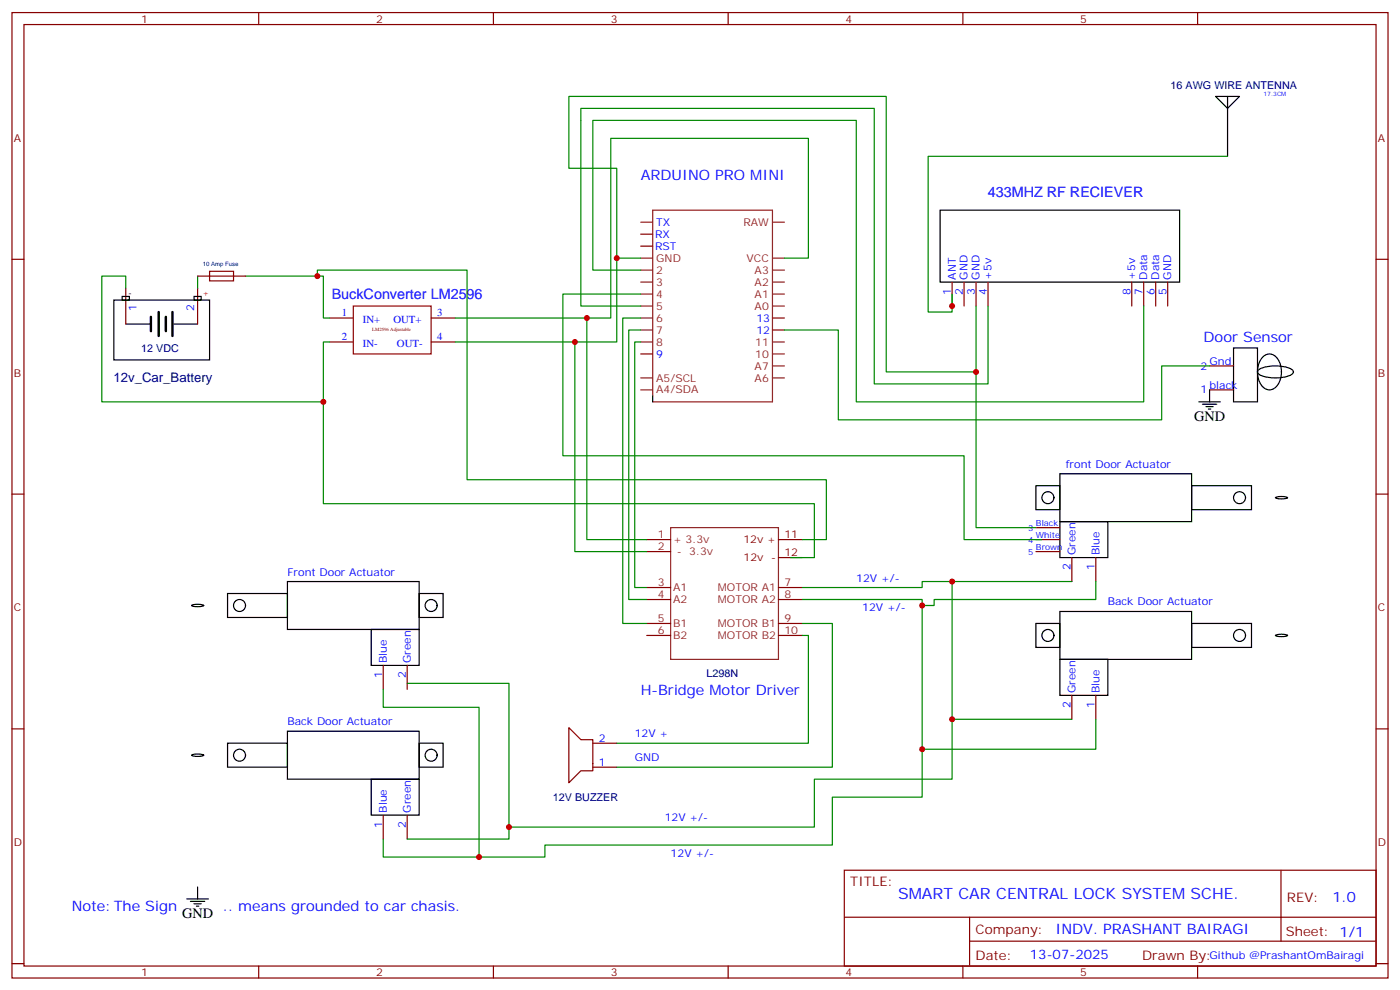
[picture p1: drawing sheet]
<svg xmlns="http://www.w3.org/2000/svg" width="412mm" height="292mm" viewBox="0 0 412 292" stroke-linecap="round" stroke-linejoin="round" font-family="sans-serif">
<g fill="none" stroke="#870000" stroke-width=".35">
<path d="M3.5 3.7h405.4v284.3h-405.4zM7.1 7.2h398.2v277.3h-398.2zM76.2 3.7v3.5M145.3 3.7v3.5M214.5 3.7v3.5M283.6 3.7v3.5M352.8 3.7v3.5M3.5 76.4h3.6M188.7 69h3.6M188.7 72.5h3.6M405.3 76.4h3.6M37 84.8v10.6"/>
<path d="M58.2 84.8v10.6M58.2 81.3h14.1M97 93.7h7.1M127 93.7h7.1M227.5 97.2h3.6M227.5 93.7h3.6M280.5 83.1v7M284 83.1v7M287.5 83.1v7M291 83.1v7M333.4 83.1v7M336.9 83.1v7"/>
<path d="M340.4 83.1v7M344 83.1v7M97 100.7h7.1M127 100.7h7.1M188.7 104.2h3.6M356.3 107.8h7.1M356.3 114.8h7.1M3.5 145.5h3.6M190.5 158.9h7.1M229.3 158.9h7.1M305.2 158.9h7M305.2 155.4h7"/>
<path d="M405.3 145.5h3.6M190.5 162.5h7.1M190.5 173h7.1M190.5 176.6h7.1M229.3 173h7.1M229.3 176.6h7.1M229.3 164.2h7.1M305.2 162.5h7M315.7 164.2v7.1M322.8 164.2v7.1M112.9 196v7M119.9 196v7"/>
<path d="M190.5 183.6h7.1M190.5 187.1h7.1M229.3 183.6h7.1M229.3 187.1h7.1M3.5 214.7h3.6M167.6 214.3l3.5 3.5h3.5v9.2h-3.5l-3.5 3.5zM174.6 218.9h7.1M315.7 204.8v7M322.8 204.8v7M405.3 214.7h3.6M174.6 226h7.1M112.9 240.1v7"/>
<path d="M119.9 240.1v7M248.7 256.3h156.6v28.2h-156.6zM377.3 256.3v20.9M248.7 270.1h156.5M285.6 277.2h119.6M285.6 270.1v14.2M3.5 283.8h3.6M76.2 284.5v3.5M145.3 284.5v3.5M214.5 284.5v3.5M283.6 284.5v3.5M352.8 284.5v3.5"/>
<path d="M405.3 283.8h3.6"/>
</g>
<g fill="none" stroke="#8c2424" stroke-width=".35">
<path d="M188.7 79.6h3.6M188.7 76h3.6M188.7 65.4h3.6M227.5 79.6h3.6M227.5 76h3.6M227.5 65.4h3.6M188.7 83.1h3.6M188.7 86.6h3.6M188.7 90.1h3.6M188.7 93.7h3.6M188.7 97.2h3.6M227.5 83.1h3.6"/>
<path d="M227.5 86.6h3.6M227.5 90.1h3.6M188.7 100.7h3.6M188.7 114.8h3.6M188.7 111.3h3.6M192.3 116.6v-54.7h35.2v56.5h-35.2M227.5 100.7h3.6M227.5 104.2h3.6M227.5 111.3h3.6M227.5 107.8h3.6M197.6 155.4h31.7v38.8h-31.7z"/>
</g>
<g fill="none" stroke="#000" stroke-width=".35">
<path d="M358.1 28.4h7l-3.5 3.5zM361.6 28.4v17.6M276.9 61.9h70.6v21.2h-70.6zM33.5 88.4h28.2v17.6h-28.2zM36 87.3h2.1v1.1h-2.1zM37 95.4h7.1M51.2 95.4h7M57.1 87.3h2.2v1.1h-2.2zM192.3 116.6v1.8M353.1 118.4h6.4M354.2 119.1h4.2M355.2 119.8h2.2"/>
<path d="M356.3 114.8v3.6M363.4 102.5h7v15.9h-7zM370.8 108.9a11.6 11.6 0 0 1 9.8 0l.4 .6a3.4 3.4 0 0 1-3.2 1.7 11.1 11.1 0 0 1-7-1l-.4-.7zM372.2 105a2.79 2.79 0 0 1 4.4 1.1 6.7 6.7 0 0 1-1.4 8.4 3.1 3.1 0 0 1-4.3-2.3 7 7 0 0 1 1.3-7.2zM312.2 139.5h38.8v14.1h-38.8zM356 120.5h.7M305.2 143.1h7v7h-7zM312.2 153.6h14.1v10.6h-14.1zM351 143.1h17.7v7h-17.7zM375.8 146.5a5.1 5.1 0 0 1 3.4 .1 4.6 4.6 0 0 1-3.5 0zM56.5 178.2a5.1 5.1 0 0 1 3.5 .1 4.6 4.6 0 0 1-3.6 0zM67 174.8h17.7v7.1h-17.7z"/>
<path d="M84.7 171.3h38.8v14.1h-38.8zM123.5 174.8h7v7.1h-7zM109.4 185.4h14.1v10.6h-14.1zM305.2 183.6h7v7.1h-7zM312.2 180.1h38.8v14.1h-38.8zM312.2 194.2h14.1v10.6h-14.1zM351 183.6h17.7v7.1h-17.7zM375.8 187a5.1 5.1 0 0 1 3.4 .1 4.6 4.6 0 0 1-3.5 0zM67 218.9h17.7v7.1h-17.7zM84.7 215.4h38.8v14.1h-38.8zM123.5 218.9h7v7.1h-7zM56.5 222.3a5.1 5.1 0 0 1 3.5 .1 4.6 4.6 0 0 1-3.6 0z"/>
<path d="M109.4 229.5h14.1v10.6h-14.1zM55 264.8h6.4M56.1 265.5h4.2M57.1 266.2h2.2M57.9 266.9h.7M58.2 261.2v3.6"/>
<circle cx="308.7" cy="146.6" r="1.76"/>
<circle cx="365.1" cy="146.6" r="1.76"/>
<circle cx="70.6" cy="178.3" r="1.76"/>
<circle cx="127" cy="178.3" r="1.76"/>
<circle cx="308.7" cy="187.1" r="1.76"/>
<circle cx="365.1" cy="187.1" r="1.76"/>
<circle cx="70.6" cy="222.4" r="1.76"/>
<circle cx="127" cy="222.4" r="1.76"/>
</g>
<path d="M44.4 93.3v4.2M46.7 91.9v7.1M48.9 93.3v4.2M50.8 91.9v7.1" fill="none" stroke="#000" stroke-width=".71"/>
<path d="M61.7 79.9h7.1v2.8h-7.1zM104.1 90.1h22.9v14.1h-22.9z" fill="none" stroke="#a10000" stroke-width=".35"/>
<g fill="none" stroke="#008700" stroke-width=".35">
<path d="M361.6 46h-88.2v45.9h7.1v-5.3M181.7 76v-26.4h-14.1v-21.2h93.5v81.1h26.4v-19.4M188.7 76h-7v24.7h-47.6M188.7 79.6h-14.1v-44.1h77.6v82.9h84.7v-28.3M231.1 76h7v-35.3h-58.2v53h-45.8M37 84.8v-3.5h-7v37.1h65.2v-17.7h1.8M58.2 81.3v3.5M72.3 81.3h22.9v12.4h1.8M93.5 81.3v-1.7h44.1v61.7h105.8v17.6h-7M172.9 93.7v65.2h17.6M188.7 93.7h-5.3v89.9h7.1M188.7 97.2h-3.5v79.4h5.3"/>
<path d="M188.7 90.1h-17.6v-58.2h86.4v81.2h33.5v-23M188.7 86.6h-22.9v47.6h118.2v24.7h22.9M231.1 97.2h15.8v26.4h95.3v-15.8h14.1M95.2 118.4v29.9h144.7v15.9h-7.1M169.3 100.7v61.8h21.2M188.7 100.7h-1.7v72.3h3.5M287.5 109.5v45.9h17.7M236.4 176.6h35.2v58.2h-26.4v14.1h-84.7v3.5h-19.4v-44.1h-28.2v-5.3M280.5 171.3v58.2h-40.6v14.1h-90v3.5h-30M315.7 171.3h-44.1v1.7h-35.2M322.8 171.3v5.3h-47.6v1.7h-3.6M236.4 183.6h8.8v42.4h-63.5"/>
<path d="M236.4 187.1h1.7v31.8h-56.4M119.9 201.3h30v42.3M280.5 211.8h35.2M322.8 211.8v8.9h-51.2M112.9 247.1v5.3h28.2"/>
</g>
<g fill="#c00">
<circle cx="93.5" cy="81.3" r=".88"/>
<circle cx="95.3" cy="118.4" r=".88"/>
<circle cx="172.9" cy="93.7" r=".88"/>
<circle cx="169.3" cy="100.7" r=".88"/>
<circle cx="181.7" cy="76" r=".88"/>
<circle cx="271.6" cy="220.7" r=".88"/>
<circle cx="271.6" cy="178.3" r=".88"/>
<circle cx="141.1" cy="252.4" r=".88"/>
<circle cx="287.5" cy="109.5" r=".88"/>
<circle cx="280.5" cy="171.3" r=".88"/>
<circle cx="149.9" cy="243.6" r=".88"/>
<circle cx="280.5" cy="211.8" r=".88"/>
<circle cx="280.5" cy="90.1" r=".88"/>
</g>
<text font-size="4.6" fill="#00f" x="264.6" y="264.8">SMART CAR CENTRAL LOCK SYSTEM SCHE.</text>
<g font-size="4.2" fill="#00f">
<text x="188.7" y="53.1">ARDUINO PRO MINI</text>
<text x="291" y="58.1">433MHZ RF RECIEVER</text>
<text x="97.7" y="88.1">BuckConverter LM2596</text>
<text x="354.5" y="100.7">Door Sensor</text>
<text x="188.7" y="204.8">H-Bridge Motor Driver</text>
<text x="21.2" y="268.3">Note:The Sign .</text>
<text x="59.6" y="268.3">.</text>
<text x="65.6" y="268.3">.. means grounded to car chasis.</text>
<text x="392.5" y="265.6">1.0</text>
<text x="310.9" y="275.1">INDV. PRASHANT BAIRAGI</text>
</g>
<g font-size="4.2">
<text x="351.7" y="124">GND</text>
<text x="53.6" y="270.4">GND</text>
</g>
<text font-size="3.9" fill="#000080" x="33.4" y="112.6">12v_Car_Battery</text>
<g font-size="3.9" fill="#800">
<text x="250.5" y="260.9">TITLE:</text>
<text x="379.1" y="265.6">REV:</text>
<text x="287.4" y="275.1">Company:</text>
<text x="378.7" y="275.7">Sheet: 1/1</text>
<text x="287.4" y="282.8">Date:</text>
<text x="336.4" y="282.8">Drawn By:</text>
</g>
<text font-size="3.9" fill="#00f" x="303.4" y="282.4">13-07-2025</text>
<g font-size="3.2" fill="#800">
<text x="41.6" y="6.7">1</text>
<text x="110.8" y="6.7">2</text>
<text x="179.9" y="6.7">3</text>
<text x="249.1" y="6.7">4</text>
<text x="318.2" y="6.7">5</text>
<text x="4.1" y="41.8">A</text>
<text x="405.9" y="41.8">A</text>
<text x="4.1" y="110.9">B</text>
<text x="405.9" y="110.9">B</text>
<text x="219" y="160">12v +</text>
<text x="231.1" y="158.6">11</text>
<text x="219" y="165.3">12v</text>
<text x="227.2" y="165.3">-</text>
<text x="231.1" y="163.9">12</text>
<text x="4.1" y="180.1">C</text>
<text x="405.9" y="180.1">C</text>
<text x="4.1" y="249.2">D</text>
<text x="405.9" y="249.2">D</text>
<text x="41.6" y="287.5">1</text>
<text x="110.8" y="287.5">2</text>
<text x="179.9" y="287.5">3</text>
<text x="249.1" y="287.5">4</text>
<text x="318.2" y="287.5">5</text>
</g>
<g font-size="3.2" fill="#000080">
<text x="344.8" y="26.1">16 AWG WIRE ANTENNA</text>
<text x="41.6" y="103.5">12 VDC</text>
<text x="208.1" y="199.5">L298N</text>
<text x="162.9" y="235.9">12V BUZZER</text>
</g>
<g font-size="3.2" fill="#00f">
<text x="193" y="70">RX</text>
<text x="193.3" y="66.5">TX</text>
<text x="193" y="73.6">RST</text>
<text x="281.5" y="82.4" transform="rotate(-90 281.5 82.4)">ANT</text>
<text x="285" y="82.4" transform="rotate(-90 285 82.4)">GND</text>
<text x="288.6" y="82.4" transform="rotate(-90 288.6 82.4)">GND</text>
<text x="292.1" y="82.4" transform="rotate(-90 292.1 82.4)">+5v</text>
<text x="334.4" y="82.4" transform="rotate(-90 334.4 82.4)">+5v</text>
<text x="338" y="82.4" transform="rotate(-90 338 82.4)">Data</text>
<text x="341.5" y="82.4" transform="rotate(-90 341.5 82.4)">Data</text>
<text x="345" y="82.4" transform="rotate(-90 345 82.4)">GND</text>
<text x="280.1" y="86.9" transform="rotate(-90 280.1 86.9)">1</text>
<text x="283.6" y="86.9" transform="rotate(-90 283.6 86.9)">2</text>
<text x="287.2" y="86.9" transform="rotate(-90 287.2 86.9)">3</text>
<text x="290.7" y="86.9" transform="rotate(-90 290.7 86.9)">4</text>
<text x="333" y="86.9" transform="rotate(-90 333 86.9)">8</text>
<text x="336.5" y="86.9" transform="rotate(-90 336.5 86.9)">7</text>
<text x="340.1" y="86.9" transform="rotate(-90 340.1 86.9)">6</text>
<text x="343.6" y="86.9" transform="rotate(-90 343.6 86.9)">5</text>
<text x="40.2" y="91.5" transform="rotate(-90 40.2 91.5)">1</text>
<text x="57.1" y="91.5" transform="rotate(-90 57.1 91.5)">2</text>
<text x="100.7" y="93">1</text>
<text x="106.9" y="95.2">IN+</text>
<text x="115.9" y="95.2">OUT+</text>
<text x="128.8" y="93">3</text>
<text x="222.8" y="94.7">13</text>
<text x="100.7" y="100">2</text>
<text x="128.8" y="100">4</text>
<text x="222.8" y="98.2">12</text>
<text x="106.9" y="102.3">IN-</text>
<text x="116.9" y="102.3">OUT-</text>
<text x="193.3" y="105.3">9</text>
<text x="356.3" y="107.4">Gnd</text>
<text x="353.6" y="108.8">2</text>
<text x="353.6" y="115.9">1</text>
<text x="356.3" y="114.5">black</text>
<text x="314" y="137.8">front Door Actuator</text>
<text x="315.4" y="168" transform="rotate(-90 315.4 168)">2</text>
<text x="316.8" y="163.5" transform="rotate(-90 316.8 163.5)">Green</text>
<text x="322.4" y="168" transform="rotate(-90 322.4 168)">1</text>
<text x="323.8" y="163.5" transform="rotate(-90 323.8 163.5)">Blue</text>
<text x="84.7" y="169.5">Front Door Actuator</text>
<text x="252.2" y="171.3">12V +/-</text>
<text x="326.3" y="178.3">Back Door Actuator</text>
<text x="254" y="180.1">12V +/-</text>
<text x="113.9" y="195.3" transform="rotate(-90 113.9 195.3)">Blue</text>
<text x="121" y="195.3" transform="rotate(-90 121 195.3)">Green</text>
<text x="112.5" y="199.7" transform="rotate(-90 112.5 199.7)">1</text>
<text x="119.6" y="199.7" transform="rotate(-90 119.6 199.7)">2</text>
<text x="315.4" y="208.6" transform="rotate(-90 315.4 208.6)">2</text>
<text x="316.8" y="204.1" transform="rotate(-90 316.8 204.1)">Green</text>
<text x="322.4" y="208.6" transform="rotate(-90 322.4 208.6)">1</text>
<text x="323.8" y="204.1" transform="rotate(-90 323.8 204.1)">Blue</text>
<text x="84.7" y="213.6">Back Door Actuator</text>
<text x="176.4" y="218.5">2</text>
<text x="187" y="217.1">12V +</text>
<text x="176.4" y="225.6">1</text>
<text x="187" y="224.2">GND</text>
<text x="113.9" y="239.4" transform="rotate(-90 113.9 239.4)">Blue</text>
<text x="121" y="239.4" transform="rotate(-90 121 239.4)">Green</text>
<text x="112.5" y="243.8" transform="rotate(-90 112.5 243.8)">1</text>
<text x="119.6" y="243.8" transform="rotate(-90 119.6 243.8)">2</text>
<text x="195.8" y="241.8">12V +/-</text>
<text x="197.6" y="252.4">12V +/-</text>
<text x="356.3" y="282.4">Github @PrashantOmBairagi</text>
</g>
<g font-size="3.2" fill="#8d2323">
<text x="219" y="66.5">RAW</text>
<text x="193.3" y="77.1">GND</text>
<text x="219.9" y="77.1">VCC</text>
<text x="193.3" y="80.6">2</text>
<text x="222.3" y="80.6">A3</text>
<text x="193.3" y="84.1">3</text>
<text x="193.3" y="87.7">4</text>
<text x="222.3" y="87.7">A1</text>
<text x="222.3" y="84.1">A2</text>
<text x="193.3" y="91.2">5</text>
<text x="193.3" y="94.7">6</text>
<text x="222.3" y="91.2">A0</text>
<text x="193.3" y="98.2">7</text>
<text x="193.3" y="101.8">8</text>
<text x="222.5" y="101.8">11</text>
<text x="222.5" y="105.3">10</text>
<text x="193.3" y="112.4">A5/SCL</text>
<text x="222.3" y="112.4">A6</text>
<text x="222.3" y="108.8">A7</text>
<text x="193.3" y="115.9">A4/SDA</text>
<text x="193.8" y="158.6">1</text>
<text x="198.3" y="160">+ 3.3v</text>
<text x="193.8" y="162.1">2</text>
<text x="199.4" y="163.5">-</text>
<text x="203" y="163.5">3.3v</text>
<text x="193.8" y="172.7">3</text>
<text x="231.1" y="172.7">7</text>
<text x="193.8" y="176.2">4</text>
<text x="198.3" y="174.1">A1</text>
<text x="198.3" y="177.6">A2</text>
<text x="211.5" y="174.1">MOTOR A1</text>
<text x="211.5" y="177.6">MOTOR A2</text>
<text x="231.1" y="176.2">8</text>
<text x="193.8" y="183.3">5</text>
<text x="198.3" y="184.7">B1</text>
<text x="211.5" y="184.7">MOTOR B1</text>
<text x="231.1" y="183.3">9</text>
<text x="193.8" y="186.8">6</text>
<text x="198.3" y="188.2">B2</text>
<text x="211.5" y="188.2">MOTOR B2</text>
<text x="231.1" y="186.8">10</text>
</g>
<text font-size="2.5" x="37.7" y="87.3">-</text>
<text font-size="2.5" fill="#f00" x="59.6" y="87.3">+</text>
<g font-size="2.5" fill="#00f">
<text x="305.2" y="155">Black</text>
<text x="302.9" y="156.5">3</text>
<text x="302.9" y="160">4</text>
<text x="305.2" y="158.6">White</text>
<text x="302.9" y="163.5">5</text>
<text x="305.2" y="162.1">Brown</text>
</g>
<text font-size="1.8" fill="#00f" x="372.2" y="28.4">17.3CM</text>
<text font-size="1.8" fill="#000080" x="59.7" y="78.4">10 Amp Fuse</text>
<text font-size="1.4" fill="#840000" x="109.7" y="97.5">LM2596 Adjustable</text>
</svg>
